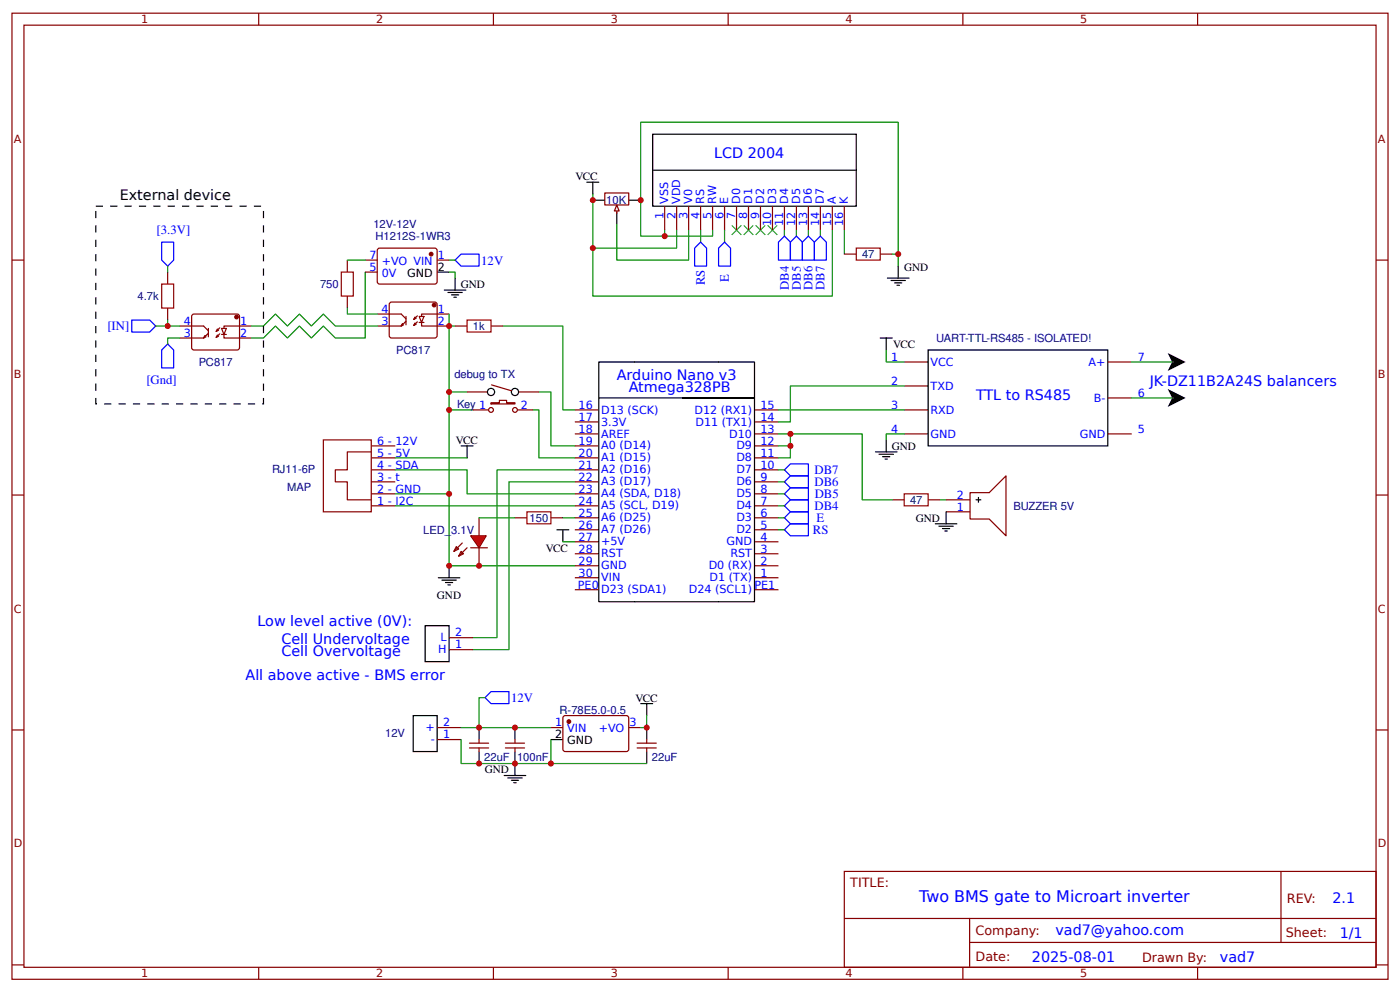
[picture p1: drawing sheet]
<svg xmlns="http://www.w3.org/2000/svg" width="309mm" height="219mm" viewBox="0 0 309 219" stroke-linecap="round" stroke-linejoin="round" font-family="sans-serif">
<g fill="none" stroke="#800" stroke-width=".26">
<path d="M2.6 2.9h304.1v213.3h-304.1zM5.3 5.6h298.7v207.9h-298.7zM57.1 2.9v2.7M109 2.9v2.7M160.9 2.9v2.7M212.7 2.9v2.7M264.6 2.9v2.7M2.6 57.4h2.7M133.6 42.6h5.3v2.6h-5.3zM136.3 45.8v1.3M146.8 45.5v5.3M149.5 45.5v5.3"/>
<path d="M152.1 45.5v5.3M154.8 45.5v5.3M157.4 45.5v5.3M160.1 45.5v5.3M162.7 45.5v5.3M165.4 45.5v5.3M168 45.5v5.3M170.7 45.5v5.3M173.3 45.5v5.3M175.9 45.5v5.3M178.6 45.5v5.3M181.2 45.5v5.3"/>
<path d="M183.9 45.5v5.3M186.5 45.5v5.3M304 57.4h2.7M199.8 79.9h5.3M244.7 79.9h5.3M71.4 97.1h10.6v15.9h-10.6zM82 99.7h-5.3v4h-2.6v2.7h2.6v3.9h5.3M82 98.4h5.3M103.2 86.5h4.5M108.6 85l4.4 1.3M114.6 86.5h4.5M199.8 85.2h5.3"/>
<path d="M199.8 90.5h5.3M199.8 95.8h5.3M244.7 95.8h5.3M244.7 87.8h5.3M2.6 109.3h2.7M82 106.4h5.3M82 103.7h5.3M82 111.7h5.3M82 109h5.3M82 101.1h5.3M197.1 110.3h2.7M205.1 110.3h2.6"/>
<path d="M209 113h5.3M209 110.3h5.3M214.3 108.7h4.2l3.7-3.7v13.3l-3.7-3.7h-4.2zM304 109.3h2.7M2.6 161.1h2.7M304 161.1h2.7M186.5 192.4h117.5v21.1h-117.5zM283 192.4v15.6M2.6 213h2.7M57.1 213.5v2.7M109 213.5v2.7M160.9 213.5v2.7"/>
<path d="M186.6 202.7h117.3M212.7 213.5v2.7M214.2 208h89.7M214.2 202.7v10.6M264.6 213.5v2.7M304 213h2.7"/>
</g>
<g fill="none" stroke="#000" stroke-width=".26">
<path d="M144.2 29.6h45v15.9h-45zM144.2 37.6h45M129.6 40.2h2.7M131 40.2v2.7M131 44.2h2.6M136.3 46.8v2.7M138.9 44.2h2.7M198.4 58.7v2.7M196.1 61.4h4.7M196.8 61.9h3.2M197.6 62.4h1.6M198.2 63h.5"/>
<path d="M205.1 77.3h39.6v21.1h-39.6zM215.6 110.3h1.1M216.2 109.8v1.1"/>
<circle cx="108.5" cy="86.5" r=".79"/>
<circle cx="113.8" cy="86.5" r=".79"/>
</g>
<g fill="none" stroke="#080" stroke-width=".26">
<path d="M131 42.9v11.9h18.5v-4M136.3 49.5v7.9h15.8v-6.6M146.8 50.8v1.3h-5.2v-25.1h56.8v31.7M154.8 50.8v2.6M157.4 50.8v1.3h-10.6M160.1 50.8v2.6M173.3 50.8v1.3M175.9 50.8v1.3M178.6 50.8v1.3M181.2 50.8v1.3M186.5 50.8v5.3M172 90.5h27.8"/>
<path d="M199.8 85.2h-25.2v7.9h-2.6M87.3 109h11.9v15.9h27.8M87.3 103.7h15.9v5.3h23.8M87.3 111.7h39.7M207.7 110.3h1.3"/>
</g>
<path d="M199.8 109h5.3v2.7h-5.3z" fill="none" stroke="#a00000" stroke-width=".26"/>
<path d="M258 77.9l3.9 2-3.9 2 1-2zM258 85.9l3.9 1.9-3.9 2 1-2z" fill="#000"/>
<g fill="#000" stroke="#3c3" stroke-width=".26">
<path d="M161.7 49.7l2.1 2.2zM163.8 49.7l-2.1 2.2z"/>
<path d="M164.3 49.7l2.1 2.2zM164.3 51.9l2.1-2.2z"/>
<path d="M167 49.7l2.1 2.2zM169.1 49.7l-2.1 2.2z"/>
<path d="M169.6 49.7l2.1 2.2zM171.7 49.7l-2.1 2.2z"/>
</g>
<path d="M154.8 53.4l1.3 1.4v3.9h-2.6v-3.9zM158.7 54.8l1.4-1.4 1.3 1.4v3.9h-2.7zM173.3 52.1l1.3 1.3v4h-2.6v-4zM174.6 53.4l1.3-1.3 1.4 1.3v4h-2.7zM178.6 52.1l1.3 1.3v4h-2.6v-4zM181.2 52.1l1.4 1.3v4h-2.7v-4z" fill="none" stroke="#00f" stroke-width=".26"/>
<path d="M136.3 45.2l.5 1.4h-1.1z" fill="#efefef" stroke="#800" stroke-width=".26"/>
<g fill="none" stroke="#000" stroke-width=".26">
<path d="M96.6 60.1h2.6M98.2 64h4.7M99 64.6h3.1M99.7 65.1h1.6M100.3 65.6h.5M100.5 61.4v2.6M194.5 74.6h2.6M195.8 74.6v2.7M101.9 98.4h2.6M103.2 98.4v2.7M193.4 99.7h4.8M195.8 97.1v2.6"/>
<path d="M123 116.9h2.7M124.4 116.9v2.7M194.2 100.3h3.2M195 100.8h1.6M195.5 101.3h.6M206.6 115.6h4.8M207.4 116.2h3.2M208.2 116.7h1.6M208.8 117.2h.5M209 113v2.6M93.9 138.1h5.3v7.9h-5.3zM96.8 127.5h4.8"/>
<path d="M97.6 128.1h3.2M98.4 128.6h1.6M99 129.1h.5M99.2 124.9v2.6M91.3 158h5.3v7.9h-5.3zM141.6 155.3h2.6M142.9 155.3v2.7M105.8 160.6v2.6M105.8 165.9v2.6M111.4 171.2h4.8M112.2 171.7h3.2M113 172.2h1.6"/>
<path d="M113.5 172.8h.5M113.8 160.6v2.6M113.8 165.9v5.3M121.7 163.2h2.7M142.9 160.6v2.6M142.9 165.9v2.6"/>
</g>
<path d="M189.2 54.8h5.3v2.6h-5.3zM35.7 62.7h2.7v5.3h-2.7zM75.4 60.1h2.7v5.3h-2.7zM103.2 70.6h5.3v2.7h-5.3z" fill="none" stroke="#a00000" stroke-width=".26"/>
<g fill="none" stroke="#800" stroke-width=".26">
<path d="M76.7 57.4v2.7M80.7 57.4h2.6M83.4 55l.5-.2h12.4l.3 .5-.1 7.1-.5 .3-12.4-.1-.3-.4zM96.6 57.4h2.6M186.5 56.1h2.7M194.5 56.1h2.6M37 60.1v2.6M37 68v2.6M39.7 72h5.3l1 1M42.6 69.4h10.1l.2 .4-.1 7.2-.4 .3-9.8-.1-.3-.5v-6.9zM45.5 74.3l-.5 .3h-5.3M46 73.6l-1 1 .2-.5"/>
<path d="M46 72.5v1.8M48.3 72.9l-.5 .3M48.3 74.2l-.5 .3M48.6 72.4l-.8 .8 .2-.6M48.6 73.7l-.8 .8 .2-.5M48.9 72.5h1.1l-.5 1.3zM48.9 73.8h1.1M49.5 73.8v.8h6.1M55.6 72h-6.1v.5M76.7 65.4v2.6M80.7 60.1h2.6M83.3 69.3h5.3l1.1 1.1"/>
<path d="M86.3 66.7h10l.3 .5-.1 7.2-.5 .2-9.7-.1-.3-.4v-6.9zM89.2 71.7l-.6 .3h-5.3M89.7 70.9l-1.1 1.1 .3-.6M89.7 69.8v1.9M91.9 70.2l-.5 .3M91.9 71.6l-.5 .2M92.2 69.7l-.8 .8 .3-.5M92.2 71l-.8 .8 .3-.5M92.6 69.8h1.1l-.6 1.4zM92.6 71.2h1.1M93.1 71.2v.8h6.1M99.2 69.3h-6.1v.5"/>
<path d="M100.5 72h2.7M108.5 72h2.6M102.1 119.9l-1.8 1.8M105.8 114.3v4M100.8 120.6l.5 .6-1 .5zM101.9 121.7l.5 .5-1.1 .6zM103.2 120.9l-1.9 1.9M105.8 120.9v4M99.2 143.4h5.3M99.2 140.8h5.3M124.6 158h14l.3 .5-.1 7.1-.4 .3-13.8-.1-.2-.4v-6.9zM96.6 160.6h5.3"/>
<path d="M96.6 163.2h5.3M103.7 165.1h4.2M103.7 164h4.2M105.8 163.2v.8M105.8 165.1v.8M111.7 165.1h4.2M111.7 164h4.2M113.8 163.2v.8M113.8 165.1v.8M121.7 160.6h2.7M138.9 160.6h2.7M140.8 165.1h4.2"/>
<path d="M140.8 164h4.2M142.9 163.2v.8M142.9 165.1v.8"/>
</g>
<g fill="none" stroke="#080" stroke-width=".26">
<path d="M37 58.7v1.4M76.7 57.4h4M99.2 57.4h1.3M183.9 50.8v14.6h-52.9v-10.6M197.1 56.1h1.3M34.4 72h2.6M37 70.6v1.4h2.7M39.7 74.6h-2.7v1.3M55.6 72h2.6l2.7-2.7 2.6 2.7 2.6-2.7 2.7 2.7 2.6-2.7 2.7 2.7h9.2M80.7 60.1v14.5h-6.6l-2.7-2.6-2.6 2.6-2.7-2.6-2.6 2.6-2.6-2.6-2.7 2.6h-2.6M99.2 60.1h1.3v1.3M99.2 69.3v2.7h1.3"/>
<path d="M99.2 72v14.5M111.1 72h13.3v18.5h2.6M195.8 77.3v2.6h4M250 79.9h9.3M99.2 90.5v18.5M103.2 86.5h-4v4h5.3M117.7 90.5h1.4v10.6h7.9M119.1 86.5h2.6v11.9h5.3M172 95.8h2.6v2.6h-2.6M174.6 95.8h15.9v14.5h6.6M174.6 98.4v2.7h-2.6M199.8 95.8h-4v1.3"/>
<path d="M250 87.8h9.3M87.3 101.1h15.9M124.4 119.6h2.6M127 103.7h-17.2v37.1h-5.3M127 106.4h-14.6v37h-7.9M172 103.7h1.3M172 106.4h1.3M172 109h1.3M172 111.7h1.3M172 114.3h1.3M172 116.9h1.3M107.2 154h-1.4v6.6"/>
<path d="M142.9 158v2.6h-1.3M101.9 163.2v5.3h19.8v-5.3M101.9 160.6h19.8M121.7 168.5h21.2"/>
</g>
<path d="M35.7 53.4h2.7v4l-1.4 1.3-1.3-1.3zM100.5 57.4l1.4-1.3h3.9v2.6h-3.9zM29.1 70.6h4l1.3 1.4-1.3 1.3h-4zM37 75.9l1.4 1.4v3.9h-2.7v-3.9zM173.3 111.7l1.3-1.4h4v2.7h-4zM173.3 109l1.3-1.3h4v2.6h-4zM173.3 106.4l1.3-1.4h4v2.7h-4zM173.3 103.7l1.3-1.3h4v2.6h-4zM173.3 114.3l1.3-1.3h4v2.6h-4zM173.3 116.9l1.3-1.3h4v2.7h-4zM107.2 154l1.3-1.3h3.9v2.6h-3.9z" fill="none" stroke="#00f" stroke-width=".26"/>
<g fill="#800" stroke="#800" stroke-width=".26">
<circle cx="125.7" cy="159.3" r=".4"/>
<circle cx="95.9" cy="67.3" r=".4"/>
<circle cx="95.2" cy="56.1" r=".4"/>
<circle cx="52.3" cy="70" r=".4"/>
</g>
<path d="M21.2 45.5h37v43.7h-37z" fill="none" stroke="#000" stroke-width=".26" stroke-dasharray="1.6 1.6" stroke-linecap="butt"/>
<path d="M104 118.3h3.4l-1.6 2.6z" fill="#f00" stroke="#800" stroke-width=".26"/>
<g fill="none" stroke="#800" stroke-width=".26">
<path d="M104.5 90.5h3.4M108.5 88.9h1.8v-.5h1.6v.5h1.9v.3h-5.3zM114.3 90.5h3.4M127 98.4h5.3M127 95.8h5.3M127 93.1h5.3M127 90.5h5.3M166.7 98.4h5.3M166.7 95.8h5.3M166.7 93.1h5.3M166.7 90.5h5.3M113.8 114.3h2.6"/>
<path d="M121.7 114.3h2.7M127 114.3h5.3M127 119.6h5.3M127 116.9h5.3M127 111.7h5.3M127 109h5.3M127 106.4h5.3M127 103.7h5.3M127 101.1h5.3M166.7 114.3h5.3M166.7 119.6h5.3M166.7 116.9h5.3"/>
<path d="M166.7 111.7h5.3M166.7 109h5.3M166.7 106.4h5.3M166.7 103.7h5.3M166.7 101.1h5.3M104 120.9h3.7M127 127.5h5.3M127 124.9h5.3M127 122.2h5.3M127 130.2h5.3M166.7 127.5h5.3M166.7 124.9h5.3"/>
<path d="M166.7 122.2h5.3M166.7 130.2h5.3"/>
<circle cx="108.5" cy="90.5" r=".53"/>
<circle cx="113.8" cy="90.5" r=".53"/>
</g>
<path d="M116.4 113h5.3v2.6h-5.3z" fill="none" stroke="#a00000" stroke-width=".26"/>
<path d="M76.7 68v1.3h6.6M105.8 114.3h8M124.4 114.3h2.6" fill="none" stroke="#080" stroke-width=".26"/>
<path d="M132.3 79.9h34.4v52.9h-34.4zM132.3 87.8h34.4h-15.9" fill="none" stroke="#000" stroke-width=".26"/>
<g fill="#c00">
<circle cx="141.6" cy="44.2" r=".66"/>
<circle cx="131" cy="44.2" r=".66"/>
<circle cx="146.8" cy="52.1" r=".66"/>
<circle cx="131" cy="54.8" r=".66"/>
<circle cx="198.4" cy="56.1" r=".66"/>
<circle cx="174.6" cy="95.8" r=".66"/>
<circle cx="99.2" cy="109" r=".66"/>
<circle cx="99.2" cy="90.5" r=".66"/>
<circle cx="99.2" cy="124.9" r=".66"/>
<circle cx="174.6" cy="98.4" r=".66"/>
<circle cx="105.8" cy="160.6" r=".66"/>
<circle cx="113.8" cy="160.6" r=".66"/>
<circle cx="105.8" cy="168.5" r=".66"/>
<circle cx="113.8" cy="168.5" r=".66"/>
<circle cx="142.9" cy="160.6" r=".66"/>
<circle cx="121.7" cy="168.5" r=".66"/>
<circle cx="99.2" cy="86.5" r=".66"/>
<circle cx="37" cy="72" r=".66"/>
<circle cx="105.8" cy="124.9" r=".66"/>
<circle cx="99.2" cy="72" r=".66"/>
</g>
<text font-size="3.5" fill="#00f" x="203.1" y="199.1">Two BMS gate to Microart inverter</text>
<g font-size="3.2" fill="#00f">
<text x="157.8" y="34.9">LCD 2004</text>
<text x="136.3" y="83.9">Arduino Nano v3</text>
<text x="138.9" y="86.5">Atmega328PB</text>
<text x="215.6" y="88.4">TTL to RS485</text>
<text x="254" y="85.2">JK-DZ11B2A24S balancers</text>
<text x="56.9" y="138.1">Low level active (0V):</text>
<text x="62.2" y="142.1">Cell Undervoltage</text>
<text x="62.2" y="144.7">Cell Оvervoltage</text>
<text x="54.2" y="150">All above active - BMS error</text>
<text x="294.4" y="199.3">2.1</text>
<text x="233.2" y="206.5">vad7@yahoo.com</text>
<text x="296" y="207">1/1</text>
<text x="228" y="212.3">2025-08-01</text>
<text x="269.5" y="212.3">vad7</text>
</g>
<text font-size="3.2" x="26.5" y="44.2">External device</text>
<g font-size="2.8" fill="#00f">
<text x="34.6" y="51.7">[3.3V]</text>
<text x="106.3" y="58.4">12V</text>
<text x="155.7" y="63" transform="rotate(-90 155.7 63)">RS</text>
<text x="161" y="62.2" transform="rotate(-90 161 62.2)">E</text>
<text x="174.2" y="64" transform="rotate(-90 174.2 64)">DB4</text>
<text x="176.9" y="64" transform="rotate(-90 176.9 64)">DB5</text>
<text x="179.5" y="64" transform="rotate(-90 179.5 64)">DB6</text>
<text x="182.2" y="64" transform="rotate(-90 182.2 64)">DB7</text>
<text x="23.7" y="72.9">[IN]</text>
<text x="32.3" y="84.8">[Gnd]</text>
<text x="179.9" y="107.3">DB6</text>
<text x="179.9" y="104.7">DB7</text>
<text x="179.9" y="112.6">DB4</text>
<text x="180" y="110">DB5</text>
<text x="179.6" y="117.9">RS</text>
<text x="180.4" y="115.2">E</text>
<text x="112.9" y="155">12V</text>
</g>
<g font-size="2.8" fill="#800">
<text x="187.9" y="195.8">TITLE:</text>
<text x="284.3" y="199.3">REV:</text>
<text x="215.5" y="206.4">Company:</text>
<text x="284.1" y="206.9">Sheet:</text>
<text x="215.5" y="212.2">Date:</text>
<text x="252.3" y="212.3">Drawn By:</text>
</g>
<g font-size="2.5" fill="#800">
<text x="31.2" y="5.2">1</text>
<text x="83.1" y="5.2">2</text>
<text x="134.9" y="5.2">3</text>
<text x="186.8" y="5.2">4</text>
<text x="238.7" y="5.2">5</text>
<text x="3" y="31.5">A</text>
<text x="304.4" y="31.5">A</text>
<text x="3" y="83.3">B</text>
<text x="304.4" y="83.3">B</text>
<text x="3" y="135.2">C</text>
<text x="304.4" y="135.2">C</text>
<text x="3" y="187.1">D</text>
<text x="304.4" y="187.1">D</text>
<text x="31.2" y="215.8">1</text>
<text x="83.1" y="215.8">2</text>
<text x="134.9" y="215.8">3</text>
<text x="186.8" y="215.8">4</text>
<text x="238.7" y="215.8">5</text>
</g>
<g font-size="2.5">
<text x="127.1" y="39.8">VCC</text>
<text x="96.7" y="59.8">2</text>
<text x="199.8" y="59.9">GND</text>
<text x="89.9" y="61.1">GND</text>
<text x="101.8" y="63.6">GND</text>
<text x="197.3" y="76.8">VCC</text>
<text x="100.7" y="98">VCC</text>
<text x="197" y="99.3">GND</text>
<text x="202.3" y="115.1">GND</text>
<text x="120.6" y="121.7">VCC</text>
<text x="96.5" y="132.3">GND</text>
<text x="140.4" y="154.8">VCC</text>
<text x="122.7" y="163">2</text>
<text x="125.3" y="164.3">GND</text>
<text x="107.1" y="170.7">GND</text>
</g>
<g font-size="2.5" fill="#000080">
<text x="133.9" y="45">10K</text>
<text x="82.5" y="50.3">12V-12V</text>
<text x="83" y="53">H1212S-1WR3</text>
<text x="190.4" y="56.9">47</text>
<text x="70.7" y="63.6">750</text>
<text x="30.4" y="66.2">4.7k</text>
<text x="104.5" y="72.8">1k</text>
<text x="206.8" y="75.5">UART-TTL-RS485 - ISOLATED!</text>
<text x="43.9" y="80.8">PC817</text>
<text x="87.6" y="78.1">PC817</text>
<text x="100.4" y="83.4">debug to TX</text>
<text x="101" y="90.1">Key 1</text>
<text x="60.1" y="104.5">RJ11-6P</text>
<text x="63.5" y="108.5">MAP</text>
<text x="201.1" y="111.2">47</text>
<text x="223.9" y="112.7">BUZZER 5V</text>
<text x="93.5" y="117.9">LED_3.1V</text>
<text x="117" y="115.2">150</text>
<text x="123.6" y="157.5">R-78E5.0-0.5</text>
<text x="85.1" y="162.8">12V</text>
<text x="107" y="168.1">22uF</text>
<text x="114.2" y="168.1">100nF</text>
<text x="144" y="168.1">22uF</text>
</g>
<g font-size="2.5" fill="#00f">
<text x="147.6" y="45" transform="rotate(-90 147.6 45)">VSS</text>
<text x="150.3" y="45" transform="rotate(-90 150.3 45)">VDD</text>
<text x="152.9" y="45" transform="rotate(-90 152.9 45)">V0</text>
<text x="155.6" y="45" transform="rotate(-90 155.6 45)">RS</text>
<text x="158.2" y="45" transform="rotate(-90 158.2 45)">RW</text>
<text x="160.9" y="45" transform="rotate(-90 160.9 45)">E</text>
<text x="163.5" y="45" transform="rotate(-90 163.5 45)">D0</text>
<text x="166.2" y="45" transform="rotate(-90 166.2 45)">D1</text>
<text x="168.8" y="45" transform="rotate(-90 168.8 45)">D2</text>
<text x="171.4" y="45" transform="rotate(-90 171.4 45)">D3</text>
<text x="174.1" y="45" transform="rotate(-90 174.1 45)">D4</text>
<text x="176.7" y="45" transform="rotate(-90 176.7 45)">D5</text>
<text x="179.4" y="45" transform="rotate(-90 179.4 45)">D6</text>
<text x="182" y="45" transform="rotate(-90 182 45)">D7</text>
<text x="184.7" y="45" transform="rotate(-90 184.7 45)">A</text>
<text x="187.3" y="45" transform="rotate(-90 187.3 45)">K</text>
<text x="146.6" y="48.4" transform="rotate(-90 146.6 48.4)">1</text>
<text x="149.2" y="48.4" transform="rotate(-90 149.2 48.4)">2</text>
<text x="151.9" y="48.4" transform="rotate(-90 151.9 48.4)">3</text>
<text x="154.5" y="48.4" transform="rotate(-90 154.5 48.4)">4</text>
<text x="157.2" y="48.4" transform="rotate(-90 157.2 48.4)">5</text>
<text x="159.8" y="48.4" transform="rotate(-90 159.8 48.4)">6</text>
<text x="162.5" y="48.4" transform="rotate(-90 162.5 48.4)">7</text>
<text x="165.1" y="48.4" transform="rotate(-90 165.1 48.4)">8</text>
<text x="167.7" y="48.4" transform="rotate(-90 167.7 48.4)">9</text>
<text x="170.4" y="50" transform="rotate(-90 170.4 50)">10</text>
<text x="173" y="50" transform="rotate(-90 173 50)">11</text>
<text x="175.7" y="50" transform="rotate(-90 175.7 50)">12</text>
<text x="178.3" y="50" transform="rotate(-90 178.3 50)">13</text>
<text x="181" y="50" transform="rotate(-90 181 50)">14</text>
<text x="183.6" y="50" transform="rotate(-90 183.6 50)">15</text>
<text x="186.3" y="50" transform="rotate(-90 186.3 50)">16</text>
<text x="81.6" y="57.1">7</text>
<text x="81.6" y="59.8">5</text>
<text x="84.3" y="58.5">+VO VIN</text>
<text x="96.7" y="57.1">1</text>
<text x="84.3" y="61.1">0V</text>
<text x="40.6" y="71.7">4</text>
<text x="53" y="71.7">1</text>
<text x="84.3" y="71.7">3</text>
<text x="84.3" y="69.1">4</text>
<text x="96.7" y="69.1">1</text>
<text x="96.7" y="71.7">2</text>
<text x="40.6" y="74.3">3</text>
<text x="53" y="74.3">2</text>
<text x="196.9" y="79.6">1</text>
<text x="205.6" y="80.7">VCC</text>
<text x="240.5" y="80.7">A+</text>
<text x="251.4" y="79.6">7</text>
<text x="196.9" y="84.9">2</text>
<text x="205.6" y="86">TXD</text>
<text x="241.6" y="88.6">B-</text>
<text x="251.4" y="87.6">6</text>
<text x="115.1" y="90.2">2</text>
<text x="127.8" y="95.5">18</text>
<text x="127.8" y="92.9">17</text>
<text x="127.8" y="90.2">16</text>
<text x="132.8" y="93.9">3.3V</text>
<text x="132.8" y="91.3">D13 (SCK)</text>
<text x="153.4" y="91.3">D12 (RX1)</text>
<text x="153.6" y="93.9">D11 (TX1)</text>
<text x="168" y="90.2">15</text>
<text x="168" y="92.9">14</text>
<text x="168" y="95.5">13</text>
<text x="196.9" y="90.2">3</text>
<text x="196.9" y="95.5">4</text>
<text x="205.6" y="91.3">RXD</text>
<text x="251.4" y="95.5">5</text>
<text x="83.3" y="100.8">5 - 5V</text>
<text x="83.3" y="98.2">6 - 12V</text>
<text x="127.8" y="100.8">20</text>
<text x="127.8" y="98.2">19</text>
<text x="132.8" y="101.9">A1 (D15)</text>
<text x="132.8" y="99.2">A0 (D14)</text>
<text x="132.8" y="96.6">AREF</text>
<text x="161.1" y="96.6">D10</text>
<text x="162.7" y="99.2">D9</text>
<text x="162.7" y="101.9">D8</text>
<text x="168" y="98.2">12</text>
<text x="168" y="100.8">11</text>
<text x="205.6" y="96.6">GND</text>
<text x="238.5" y="96.6">GND</text>
<text x="83.3" y="106.1">3 - t</text>
<text x="83.3" y="103.5">4 - SDA</text>
<text x="127.8" y="106.1">22</text>
<text x="127.8" y="103.5">21</text>
<text x="132.8" y="107.2">A3 (D17)</text>
<text x="132.8" y="104.5">A2 (D16)</text>
<text x="162.7" y="104.5">D7</text>
<text x="162.7" y="107.2">D6</text>
<text x="168" y="103.5">10</text>
<text x="168" y="106.1">9</text>
<text x="83.3" y="111.4">1 - I2C</text>
<text x="83.3" y="108.7">2 - GND</text>
<text x="127.8" y="111.4">24</text>
<text x="127.8" y="108.7">23</text>
<text x="132.8" y="112.4">A5 (SCL, D19)</text>
<text x="132.8" y="109.8">A4 (SDA, D18)</text>
<text x="162.7" y="109.8">D5</text>
<text x="162.7" y="112.4">D4</text>
<text x="168" y="108.7">8</text>
<text x="168" y="111.4">7</text>
<text x="211.4" y="112.7">1</text>
<text x="211.4" y="110.1">2</text>
<text x="127.8" y="119.3">27</text>
<text x="127.8" y="116.7">26</text>
<text x="127.8" y="114">25</text>
<text x="132.8" y="117.7">A7 (D26)</text>
<text x="132.8" y="115.1">A6 (D25)</text>
<text x="162.7" y="115.1">D3</text>
<text x="162.7" y="117.7">D2</text>
<text x="168" y="114">6</text>
<text x="168" y="116.7">5</text>
<text x="168" y="119.3">4</text>
<text x="127.8" y="124.6">29</text>
<text x="127.8" y="122">28</text>
<text x="132.8" y="125.7">GND</text>
<text x="132.8" y="123">RST</text>
<text x="132.8" y="120.4">+5V</text>
<text x="156.6" y="125.7">D0 (RX)</text>
<text x="160.5" y="120.4">GND</text>
<text x="161.4" y="123">RST</text>
<text x="168" y="122">3</text>
<text x="168" y="124.6">2</text>
<text x="127.7" y="129.9">PE0</text>
<text x="127.8" y="127.3">30</text>
<text x="132.8" y="128.3">VIN</text>
<text x="132.8" y="131">D23 (SDA1)</text>
<text x="152.2" y="131">D24 (SCL1)</text>
<text x="156.8" y="128.3">D1 (TX)</text>
<text x="166.7" y="129.9">PE1</text>
<text x="168" y="127.3">1</text>
<text x="97.3" y="141.6">L</text>
<text x="100.5" y="143.1">1</text>
<text x="100.5" y="140.5">2</text>
<text x="96.8" y="144.2">H</text>
<text x="94" y="161.4">+</text>
<text x="97.9" y="160.3">2</text>
<text x="122.7" y="160.3">1</text>
<text x="125.3" y="161.7">VIN</text>
<text x="132.3" y="161.7">+VO</text>
<text x="139" y="160.3">3</text>
<text x="95.2" y="164">-</text>
<text x="97.9" y="163">1</text>
</g>
</svg>
